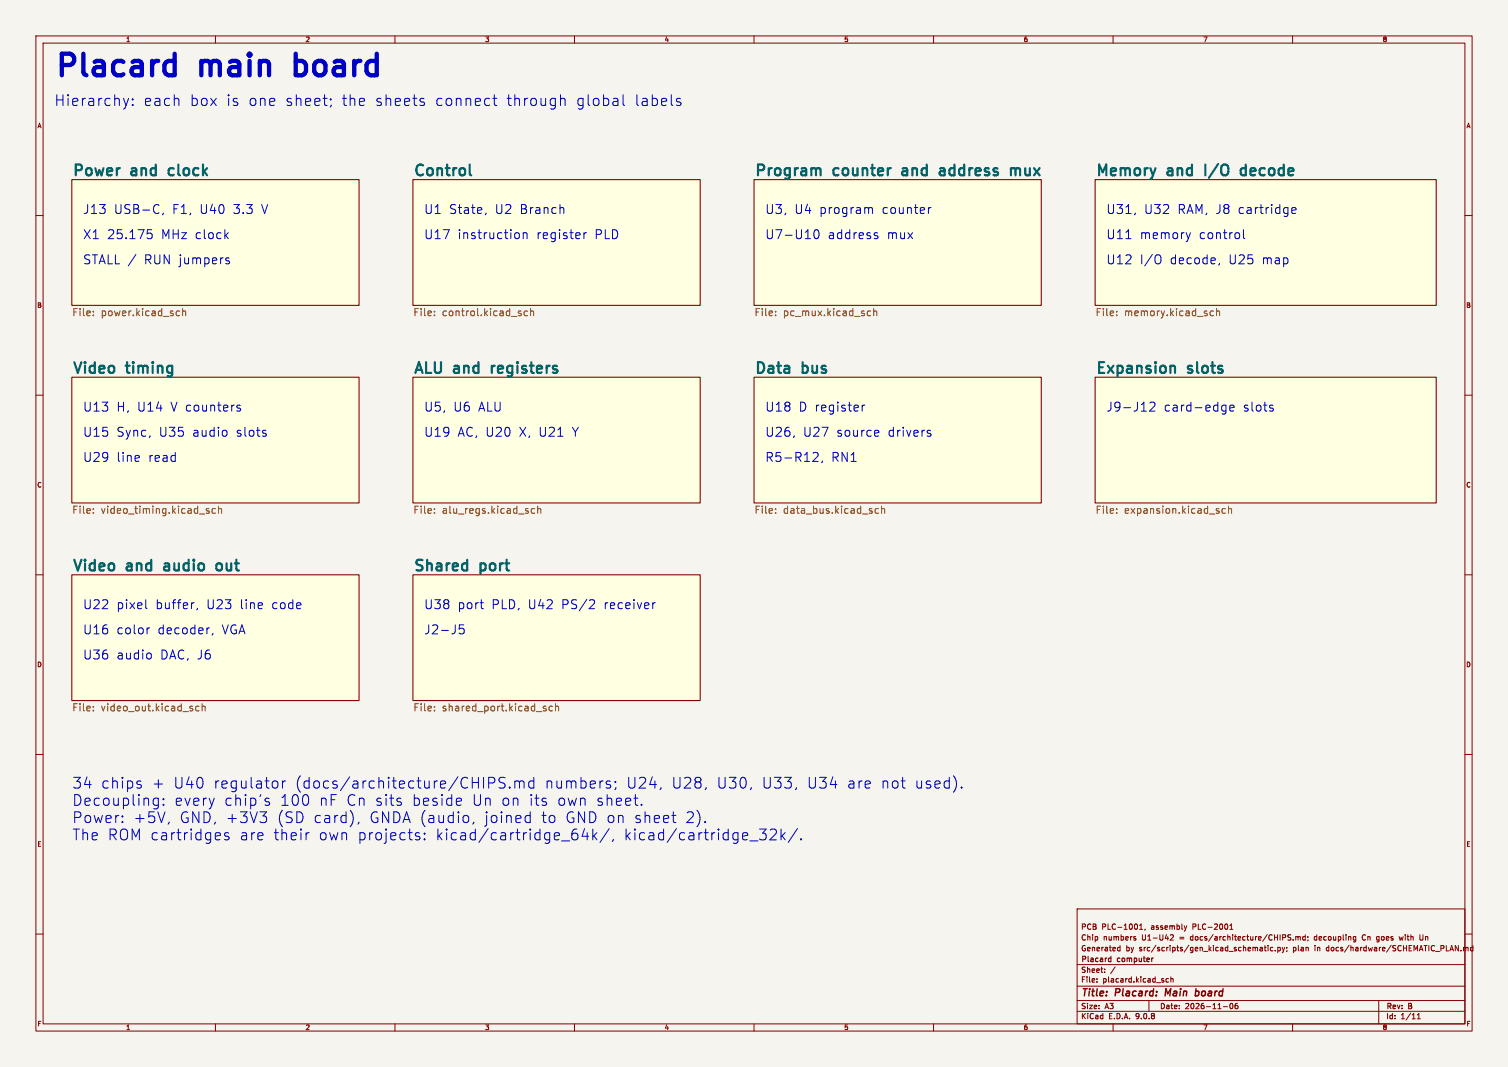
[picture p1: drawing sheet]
<svg xmlns="http://www.w3.org/2000/svg" width="420mm" height="297mm" viewBox="0 0 420 297" stroke-linecap="round" stroke-linejoin="round" font-family="sans-serif">
<path d="M0 0h420v297h-420z" fill="#f5f4ef" stroke="#f5f4ef" stroke-width=".28"/>
<g fill="none" stroke="#840000" stroke-width=".28">
<path d="M10 10h400v277h-400zM12 12h396v273h-396zM60 10v2M110 10v2M160 10v2M210 10v2M260 10v2M310 10v2M360 10v2M10 60h2M408 60h2M10 110h2"/>
<path d="M408 110h2M10 160h2M408 160h2M10 210h2M408 210h2M300 253h108v32h-108zM317.4 258.7h.8M317.4 257.6l.4-.4v1.5M318.9 258.6l-.1 .3M329.8 257.7l.4 1M330.2 258.7l-.2 .3M330.5 257.7l-.3 1"/>
<path d="M342.5 258.7h.9M342.5 257.6l.4-.4v1.5M10 260h2M300 278.5h108M300 274.5h108M300 268.5h108M305.5 273.2v.2M305.5 272.5v.1M307.7 270.5v.2M307.7 269.8v.1M310.6 269.1l-1.3 1.9M311.4 264.6h.5"/>
<path d="M311.4 263.8h.5M311.9 263.2v1.5M315.9 261.2l.5 .3-.5 .2M315.9 260.7l.4 .1M320 278.5v3M325.4 272.5l-.4-.1-.3 .3 .2 .6h.5M325.9 260.3l.6-.1 .3 .4-.9 1.1h.9M326.1 272.5h.6v.9M326.1 271.9v1.5M342.7 279.4l.2-.1a.8 .8 0 0 1 .5 .7 .8 .8 0 0 1-.5 .8l-.4-.6zM344.7 279.3l-.5 .1-.2 .2-.1 .9 .3 .3 .5-.2v-.7h-.5l-.3 .2M351.1 263.7l.5 .2v.8"/>
<path d="M351.6 264.6l-.5 .1M351.6 264l-.5 .1M352.1 263.7h.6M352.3 263.2v1.3l.4 .2M353.2 263.2v.1M353.2 263.7v1M354.5 263.8l-.4-.1-.3 .3 .1 .6h.6M355.2 264.5v.2M355.9 263.8l.4-.1 .3 .3-.2 .6h-.5M355.9 263.7v1.5M357.1 263.7l.3 1M357.4 264.7l-.3 .5"/>
<path d="M357.8 263.7l-.4 1M358.4 263.8v.1M358.4 264.6l-.1 .3M358.9 260.2l.6 .1M359.2 261l.3 .3-.3 .4M360.2 261.5v.2M360.9 260.8l.4-.1 .2 .2M360.9 260.7v1M361.5 260.9l.2-.2 .4 .1 .1 .9M361.5 260.9v.8M363.5 260.8l-.4-.1-.3 .3 .1 .6h.6M363.5 260.2v1.5"/>
<path d="M364.2 260.8v.1M364.3 261.6l-.1 .3M377 261.6h.6M377 260.8h.6M377.6 260.7v1.2l-.5 .3M383.4 260.8v.7M384 278.5v6.5M389.7 260.7l.2 1M395.4 260.2v1.2l.6 .3M407.6 263.8l.4-.1 .2 .2M407.6 263.7v1M408 260h2"/>
<path d="M408.2 263.9l.2-.2 .4 .1 .1 .9M408.2 263.9v.8M410.2 263.8l-.4-.1-.3 .3 .2 .6h.5M410.2 263.2v1.5M60 285v2M110 285v2M160 285v2M210 285v2M260 285v2M300 281.5h108M310 285v2M340.7 280.2h1.2"/>
<path d="M360 285v2M394.7 283.6h.9M394.7 282.5l.5-.4v1.5"/>
</g>
<path d="M324.7 275.2l-.2 2M333 276h.8M333.1 275.2l-.2 2M333.7 277l-.3 .2-.5-.1" fill="none" stroke="#840000" stroke-width=".4"/>
<g fill="none" stroke="#840000" stroke-width=".3">
<path d="M20 50h80v35h-80zM115 50h80v35h-80zM210 50h80v35h-80zM305 50h95v35h-95zM20 105h80v35h-80zM115 105h80v35h-80zM210 105h80v35h-80zM305 105h95v35h-95zM20 160h80v35h-80zM115 160h80v35h-80zM309 266.7l.4 .1M309.4 266.2v1.5"/>
<path d="M309.4 267.6l-.4 .1"/>
</g>
<g fill="#ffffe1" stroke="#ffffe1" stroke-width=".28">
<path d="M115 50h80v35h-80z"/>
<path d="M20 105h80v35h-80z"/>
<path d="M210 105h80v35h-80z"/>
<path d="M210 50h80v35h-80z"/>
<path d="M20 160h80v35h-80z"/>
<path d="M305 105h95v35h-95z"/>
<path d="M305 50h95v35h-95z"/>
<path d="M20 50h80v35h-80z"/>
<path d="M115 160h80v35h-80z"/>
<path d="M115 105h80v35h-80z"/>
</g>
<g fill="none" stroke="#006464" stroke-width=".6">
<path d="M47.1 47.1l-.1 .3 .1 1.1M131 48.7l.3 .1M228.1 46.8l.4 .4v1.6M251.4 47.8l-.1 .3 .1 .6M261.8 46.9l.9-.1 .4 .4M263.1 47.5l-1 .2a.59 .59 0 0 0-.4 .5 .59 .59 0 0 0 .4 .6l1-.1M281.5 47.1a.75 .75 0 0 1 1.3 .1M282.8 47.2l.5-.4h.4l.4 .4M282.8 47.2v1.6M335.7 45.8v3M347 46.9l-.9-.1-.6 .6v.8l.3 .5 .3 .1 .9-.1M137 101.8v2"/>
<path d="M137.1 102.1l-.1 .3M45.8 157.8l-.1 .3 .1 .6M61.7 157.1a.81 .81 0 0 0-.8-.3 .81 .81 0 0 0-.6 .6v.8a.81 .81 0 0 0 .6 .6 .81 .81 0 0 0 .8-.3"/>
</g>
<g fill="none" stroke="#725600" stroke-width=".28">
<path d="M26 86.6v.2M26 87.7v.2M49.4 86.6h.6M50 87.8l-.6 .1M50.9 86.7l.2-.1h.5l.1 1.3M50.9 85.9v2M121 87.7v.2M121 86.6v.2M146.9 86.6h-.6l-.3 .3 .1 .9h.8M147.8 86.7l.3-.1h.4l.1 1.3M147.8 85.9v2M216 86.6v.2"/>
<path d="M216 87.7v.2M241.6 87.7l.3 .2 .6-.1M242.5 86.6h-.6l-.3 .1M243.3 86.7l.3-.1h.5l.1 1.3M243.3 85.9v2M311 86.6v.2M311 87.7v.2M338 86.6h-.6l-.4 .3 .2 .9h.8M338.8 86.7l.3-.1h.5l.1 1.3M338.8 85.9v2M26 142.7v.2M26 141.6v.2"/>
<path d="M57.5 142.1l.7 .2 .1 .3-.3 .3-.6-.1M57.5 141.6h.7M60 141.6h-.6l-.3 .3 .1 .9h.8M60.9 141.7l.2-.1h.5l.1 1.3M60.9 140.9v2M121 141.6v.2M121 142.7v.2M148.9 141.6h-.6l-.3 .3 .1 .9h.8M149.8 141.7l.3-.1h.4l.1 1.3M149.8 140.9v2M216 142.7v.2M216 141.6v.2"/>
<path d="M244.7 141.6h-.6l-.4 .3 .2 .9h.8M245.5 141.7l.3-.1h.5l.1 1.3M245.5 140.9v2M311 142.7v.2M311 141.6v.2M341.3 141.6h-.6l-.4 .3 .2 .9h.8M342.1 141.7l.3-.1h.5l.1 1.3M342.1 140.9v2M26 196.6v.2M26 197.7v.2M55.4 196.6h-.5l-.4 .3 .2 .9h.7M56.3 196.7l.3-.1h.5v1.3"/>
<path d="M56.3 195.9v2M121 196.6v.2M121 197.7v.2M151.6 197.2l.5 .1v.3l-.2 .3h-.4M151.6 196.6h.5M153.9 196.6h-.6l-.4 .3 .2 .9h.8M154.7 196.7l.3-.1h.5l.1 1.3M154.7 195.9v2"/>
</g>
<g fill="none" stroke="#0000c2" stroke-width=".28">
<path d="M35.8 27.4l-.7 2M37 29.1l.1 .1-.1 .2M37 29.1l-.2 .1 .2 .2M37 27.5v.3M37 29.1v.3M37 27.5l.1 .2-.1 .1M37 27.5l-.2 .2 .2 .1M90 27.4h1.1M90.8 29.4h.3M92.1 27.5l.1 .2-.1 .1M92.1 27.5l-.1 .2 .1 .1M92.1 27.5v.3"/>
<path d="M92.2 29.2l-.2 .6M101.1 27.4l.3 .1 .1 .6-1.4 .3M101.4 29.2l-.3 .2M118.1 27.5l-.7-.1-.4 .4 .1 .4 1 .3 .1 .3-.1 .4-.3 .2-.8-.2M135.5 27.4l.9 .1M136.4 29.2l-.9 .2M137.2 27.4h1.2M137.7 26.4v2.5l.1 .3 .6 .2M156.1 27.7a.75 .75 0 0 1 1.3 .1v1.6M156.1 26.4v3M171.1 27.4h.6l.4 .4v1.6M172.1 29.2l-1 .2"/>
<path d="M172.1 28.1l-1 .1M173.5 26.4v2.5l.5 .5M187.1 29.2l.3 .2M189.5 27.5l-.7-.1-.4 .4 .1 .4 1 .3 .2 .3-.2 .4-.3 .2-.8-.2M44.2 57.1l.1 .1M44.3 59.2l-.1 .1M45.5 59.3l-.3 .5M135.4 59.3l-.3 .5M156.3 57.8h.4l.3 .3v1.3M241.8 57.9l.1 .2M241.9 58.1l.4-.3 .6 .1 .1 1.5M241.9 58.1v1.3"/>
<path d="M258.6 57.8v1.6M259.3 57.8l-.5 .1-.2 .3M359.8 58.6l1.2-.2-.2-.5-.7-.1-.3 .3 .1 1.2h.9M37.9 70.8l-2.2 3.2M41.1 63.9h1.2M41.3 64.9h.6l.5 .5-.1 .8-.4 .2h-.6M62.9 72.2l1 .8-.3 .4-.7-.1M62.9 65.5l.7 .9M63.6 64.8l-1 .9M63.8 71.9l-.6-.1-.3 .3M143.8 64.8l.6 .1 .2 .3-.1 1-.7 .2M145.7 65l.4-.2 .6 .1 .1 1.5"/>
<path d="M145.7 64.8v1.6M162.6 64.8v1.6M163.3 64.8l-.4 .1-.3 .3M226.9 64.2l.4-.3a1.35 1.35 0 0 1 .6 2.3l-.4 .2a1.35 1.35 0 0 1-.6-2.2zM243.8 65.6l.6 .1 .1 .4-.3 .3h-.5M243.8 64.8l.6 .1M313.6 66.4h1.4M322.7 70.9l.3 .2a1.6 1.6 0 0 1-.3 2.3M331.6 64.8l-.6 1.6M339.6 73.3l-.2 .5M345 64.9l.2 .3v.8l-.2 .3M346.3 63.9v2.2l.4 .3"/>
<path d="M62.7 119.8l.5 .4v.8l-.5 .4M66.9 112.9l-.6-.1-.3 .3 .1 .4 .8 .2v.6h-.9M73.5 119.8l.6 .1M240.1 112.8v1.6M240.8 112.8l-.4 .1-.3 .3M243.9 119.8l.7 .1 .2 .5-1.2 .2M258.3 119.9h.9M320.2 112.2l.4-.3h.6l.4 .3 .1 .5-.1 .3-1.5 1.4h1.6M340.5 114.3h.9M340.5 112.9h.9M341.4 112.8v2l-.2 .4-.6 .1M342.5 113.6l1.2-.2-.1-.5-.7-.1-.4 .3 .1 1.2h1"/>
<path d="M353.9 113.6l.6 .1 .1 .4-.3 .3h-.5M353.9 112.8l.6 .1M38.7 126.9l.1 .5-1.2 .2M73.5 120.6l.6 .1 .1 .4-.4 .3h-.5M155.4 121.4h1.4M226.8 125.9l.8 .2 .3 .6-.2 .3-1.4 1.4h1.6M229.1 128.3l-.3 .5M244.6 121.3l-.7 .1M258.3 120.5l.9 .2 .1 .3-.1 .3-.7 .1M40.6 166.9v2.2l.4 .3M41.7 174.8l-.5 .1-.2 .3M53.8 167.8h.3"/>
<path d="M55 169.3l-.2 .5M58.3 174.8l-.4 .1M59.3 176.3l-.2 .5M72.7 167.8l.3 .1 .1 .5-1.2 .2M73 169.3l-.3 .1M83.7 167.9l.1 .5-1.2 .2M129.2 173.9h-1.2l-.1 1.2 .3-.2 .9 .1 .2 .4-.1 .8-.4 .2h-.6l-.3-.2M133.7 167.8h.9M134.2 169.3l.4 .1M164.3 167.1l.8-.2 .4 .3 .1 .5-.1 .3-1.4 1.4h1.5M181.8 167.8v1.6M182.5 167.8l-.5 .1-.2 .3"/>
<path d="M41.7 181.8l.4 .4v.8l-.4 .4M38.5 218.4l.7 .1 .2 .4-.4 .5h-.6M38.5 217.4l.7 .1M76.4 217.4a.81 .81 0 0 1 1 .5v.9a.81 .81 0 0 1-1 .6M78.7 217.4v2M79.5 217.4l-.5 .1-.3 .4M136.1 216.4h1.1a.81 .81 0 0 1 .6 .8 .81 .81 0 0 1-.6 .7h-1.1M140.7 216.5l-.5-.1-1 .1a.72 .72 0 0 0-.2 .8 .72 .72 0 0 0 .5 .5 1.1 1.1 0 0 1 1.2 .7l-.2 .6-.4 .3-1.1-.2M142 219.1l.1 .1-.1 .2M142 219.1l-.2 .1 .2 .2M142 219.1v.3M143.4 217.7a.75 .75 0 0 1 1.3 .1"/>
<path d="M143.4 217.4v2M144.7 217.8l.4-.4 .7 .1 .2 1.9M144.7 217.8v1.6M148.7 217.5l-.9-.1-.6 .5v.9l.3 .4 .3 .2 .9-.2M148.7 216.4v3M169 218.2l.7 .2 .4 .4-.1 .4-.9 .2M169 217.5l.2-.1 .8 .1M171.4 217.5l.1 .2-.1 .1M171.4 217.5l-.2 .2 .2 .1M171.4 217.5v.3M171.5 219.2l-.3 .6M184.1 219.2l-.3 .6"/>
<path d="M196.7 219.2l-.3 .6M209.2 219.2l-.2 .6M221.8 219.2l-.3 .6M231.2 218.4h1.9M232.7 217.4v2M241.1 219.2l.3 .2 .8-.2M241.1 217.5l.3-.1 .8 .1M242.4 218.1l-1.4 .3M251 217.4h1.1M251.4 216.4l.1 2.8M265.5 215.9a3.4 3.4 0 0 1 0 4.6M267.8 219.1l.2 .1-.2 .2"/>
<path d="M267.8 219.1l-.1 .1 .1 .2M267.8 219.1v.3M34.1 228.7l.1 .1-.1 .2M34.1 227.1l.1 .2-.1 .1M43 224l.2 .2 .9-.2M43 222.3l.2-.1 .9 .1M44.1 222.2l-.1 2.7M45.5 223.9l.2 .1-.2 .2M45.5 223.9l-.1 .1 .1 .2M45.5 222.3v.3M45.5 223.9v.3M45.5 222.3l.2 .2-.2 .1"/>
<path d="M45.5 222.3l-.1 .2 .1 .1M47.1 228.8l-.3 .6M61 231.8l.2 .1 .2 .6-1.4 .3M61.2 233.6l-.2 .2M63.7 231.9l-.7-.1-.5 .4 .2 .4 1 .3 .1 .3-.1 .4-.3 .2-.9-.2M72.4 226h1.8l-1 1.1a.81 .81 0 0 1 1 .6v.7l-.2 .4-1.2 .2M73.8 222.7l.2 .3 .7 .2 .4 .4-.1 .4-.3 .2-.9-.2M75 222.3l-.8-.1-.4 .4M85.2 231.8v2M85.8 221.7a2.56 2.56 0 0 1-.1 2.2M86.1 231.8l-.6 .1-.3 .4M98.1 226.4a3.6 3.6 0 0 1 0 2.9"/>
<path d="M100 228.8l-.3 .6M111 223.2l.7 .1 .1 .4-.4 .5h-.6M111 222.2l.7 .1M116.8 231.9l-.7-.1-.4 .4 .1 .4 1 .3 .2 .3-.2 .4-.3 .2-.8-.2M118.2 233.5l.2 .1-.2 .2M118.2 233.5l-.1 .1 .1 .2M118.2 231.9v.3M118.2 233.5v.3M118.2 231.9l.2 .2-.2 .1M118.2 231.9l-.1 .2 .1 .1M127.1 223.7l.4 .5 .9-.2M127.1 222.6l.4-.4h.6l.4 .4v.3l-1.4 .3"/>
<path d="M129.5 227a.81 .81 0 0 1 1 .5v.9a.81 .81 0 0 1-1 .6M132 228.8l-.3 .6M143.8 222.2l.4 .4v1.6M147.7 227.1l-.9-.1-.6 .5v.9l.3 .4 .3 .2 .9-.2M147.7 226v3M151.1 222.3l.3-.1 .7 .1M151.1 223l.7 .2 .4 .4M152.2 223.7l-.4 .5-.8-.2M154 227l.5 .5v.9l-.5 .6M159.5 232.1l.9-.2 .6 .6v.7l-.3 .4-.3 .2-.9-.2M160.1 230.8l-.4 .3M162.1 222.2h.4l.5 .4"/>
<path d="M162.8 230.6l-.7 2.2h1.9M163.5 231.8v2M165.1 230.8v3M165.4 232.6l.8 1.2M166.2 231.8l-1.1 1.1M169.7 230.6l-2.6 3.9M170.8 233.6l-.3 .6M172.7 227h.4l.4 .4M176.5 222.2h1.2M177 221.2v2.5l.1 .3 .6 .2M178.7 223.9l.1 .1-.1 .2M178.7 223.9l-.2 .1 .2 .2"/>
<path d="M178.7 223.9v.3M187.1 227h1.1M194.8 226.8l.2 .7-.2 1.3M196.4 228.7l.1 .1-.1 .2M196.4 228.7l-.2 .1 .2 .2M196.4 228.7v.3M211.5 230.8h1.9l-1 1.1a.81 .81 0 0 1 1 .6v.7l-.3 .4-1.1 .2M214.5 231.1l.5-.3 1 .1a.81 .81 0 0 1 .1 1.2l-1.7 1.7h1.8M217.5 230.8v3M217.8 232.6l.9 1.2M218.7 231.8l-1.2 1.1M222.1 230.6l-2.6 3.9"/>
<path d="M223.1 233.5l.1 .1-.1 .2M223.1 233.5l-.1 .1 .1 .2M223.1 233.5v.3"/>
</g>
<path d="M46.9 17h1.2l.5 .2M48.6 15v6M82.4 15v6M82.9 17l-.5 .2M48.6 20.7l-.5 .3h-1.2M82.4 20.7l.5 .3" fill="none" stroke="#0000c2" stroke-width="1.2"/>
<g font-size="8.4" fill="#0000c2">
<text x="15" y="21.8">Placard</text>
<text x="56.3" y="21.8">main</text>
<text x="84.9" y="21.8">board</text>
</g>
<g font-size="4.2" fill="#0000c2">
<text x="15" y="29.8">Hierarchy:</text>
<text x="39.7" y="29.8">each</text>
<text x="52.4" y="29.8">box</text>
<text x="62.4" y="29.8">is</text>
<text x="68.4" y="29.8">one</text>
<text x="78.6" y="29.8">sheet;</text>
<text x="94.1" y="29.8">the</text>
<text x="103.3" y="29.8">sheets</text>
<text x="119.9" y="29.8">connect</text>
<text x="139.6" y="29.8">through</text>
<text x="158.9" y="29.8">global</text>
<text x="175" y="29.8">labels</text>
<text x="20" y="219.8">34</text>
<text x="27.9" y="219.8">chips</text>
<text x="41.9" y="219.8">+</text>
<text x="47.7" y="219.8">U40</text>
<text x="58.7" y="219.8">regulator</text>
<text x="81.3" y="219.8">(docs/architecture/CHIPS.md</text>
<text x="150.7" y="219.8">numbers;</text>
<text x="173.3" y="219.8">U24,</text>
<text x="185.7" y="219.8">U28,</text>
<text x="198.1" y="219.8">U30,</text>
<text x="210.6" y="219.8">U33,</text>
<text x="223" y="219.8">U34</text>
<text x="234" y="219.8">are</text>
<text x="243.3" y="219.8">not</text>
<text x="252.6" y="219.8">used).</text>
<text x="20" y="224.5">Decoupling:</text>
<text x="48.3" y="224.5">every</text>
<text x="62" y="224.5">chip's</text>
<text x="77.4" y="224.5">100</text>
<text x="88.1" y="224.5">nF Cn sits</text>
<text x="113.6" y="224.5">beside</text>
<text x="130.1" y="224.5">Un on</text>
<text x="145.7" y="224.5">its</text>
<text x="153.4" y="224.5">own</text>
<text x="164.1" y="224.5">sheet.</text>
<text x="20" y="229.3">Power:</text>
<text x="36.9" y="229.3">+5V,</text>
<text x="49.6" y="229.3">GND, +3V3</text>
<text x="76.4" y="229.3">(SD card),</text>
<text x="101.9" y="229.3">GNDA (audio,</text>
<text x="133.6" y="229.3">joined</text>
<text x="149.3" y="229.3">to</text>
<text x="155.9" y="229.3">GND on</text>
<text x="174.7" y="229.3">sheet</text>
<text x="188.9" y="229.3">2).</text>
<text x="20" y="234.2">The ROM cartridges</text>
<text x="66.1" y="234.2">are</text>
<text x="75.4" y="234.2">their</text>
<text x="87.9" y="234.2">own</text>
<text x="98.6" y="234.2">projects:</text>
<text x="120.1" y="234.2">kicad/cartridge_64k/,</text>
<text x="172.4" y="234.2">kicad/cartridge_32k/.</text>
</g>
<g font-size="4.2" fill="#006464">
<text x="20" y="49.2">Power</text>
<text x="36.8" y="49.2">and</text>
<text x="48.4" y="49.2">clock</text>
<text x="115" y="49.2">Control</text>
<text x="210" y="49.2">Program</text>
<text x="232.3" y="49.2">counter</text>
<text x="252.7" y="49.2">and</text>
<text x="264.3" y="49.2">address</text>
<text x="285.2" y="49.2">mux</text>
<text x="305" y="49.2">Memory</text>
<text x="325.3" y="49.2">and</text>
<text x="337" y="49.2">I/O</text>
<text x="348.2" y="49.2">decode</text>
<text x="20" y="104.2">Video</text>
<text x="35.5" y="104.2">timing</text>
<text x="115" y="104.2">ALU</text>
<text x="126.6" y="104.2">and</text>
<text x="138.3" y="104.2">registers</text>
<text x="210" y="104.2">Data</text>
<text x="223.6" y="104.2">bus</text>
<text x="305" y="104.2">Expansion</text>
<text x="331.1" y="104.2">slots</text>
<text x="20" y="159.2">Video</text>
<text x="35.5" y="159.2">and</text>
<text x="47.1" y="159.2">audio</text>
<text x="62.9" y="159.2">out</text>
<text x="115" y="159.2">Shared</text>
<text x="133.9" y="159.2">port</text>
</g>
<g font-size="3.5" fill="#0000c2">
<text x="23" y="59.8">J13</text>
<text x="31.5" y="59.8">USB-C,</text>
<text x="47.7" y="59.8">F1,</text>
<text x="55.3" y="59.8">U40</text>
<text x="64.5" y="59.8">3.3</text>
<text x="72.3" y="59.8">V</text>
<text x="118" y="59.8">U1 State,</text>
<text x="137.6" y="59.8">U2 Branch</text>
<text x="213" y="59.8">U3,</text>
<text x="221.1" y="59.8">U4 program</text>
<text x="245.3" y="59.8">counter</text>
<text x="308" y="59.8">U31,</text>
<text x="318.4" y="59.8">U32</text>
<text x="327.7" y="59.8">RAM, J8</text>
<text x="344.4" y="59.8">cartridge</text>
<text x="23" y="66.8">X1</text>
<text x="29.6" y="66.8">25.175</text>
<text x="44.6" y="66.8">MHz clock</text>
<text x="118" y="66.8">U17</text>
<text x="127.2" y="66.8">instruction</text>
<text x="149.1" y="66.8">register</text>
<text x="165.3" y="66.8">PLD</text>
<text x="213" y="66.8">U7-U10</text>
<text x="230.3" y="66.8">address</text>
<text x="246.7" y="66.8">mux</text>
<text x="308" y="66.8">U11</text>
<text x="317.2" y="66.8">memory</text>
<text x="333.6" y="66.8">control</text>
<text x="23" y="73.7">STALL /</text>
<text x="39.8" y="73.7">RUN jumpers</text>
<text x="308" y="73.7">U12</text>
<text x="317.2" y="73.7">I/O</text>
<text x="325.5" y="73.7">decode,</text>
<text x="341.8" y="73.7">U25</text>
<text x="351" y="73.7">map</text>
<text x="23" y="114.7">U13</text>
<text x="32.2" y="114.7">H, U14</text>
<text x="47.2" y="114.7">V counters</text>
<text x="118" y="114.7">U5,</text>
<text x="126.1" y="114.7">U6 ALU</text>
<text x="213" y="114.7">U18</text>
<text x="222.2" y="114.7">D register</text>
<text x="308" y="114.7">J9-J12</text>
<text x="323.9" y="114.7">card-edge</text>
<text x="345.9" y="114.7">slots</text>
<text x="23" y="121.7">U15</text>
<text x="32.2" y="121.7">Sync,</text>
<text x="44" y="121.7">U35</text>
<text x="53.2" y="121.7">audio</text>
<text x="65.3" y="121.7">slots</text>
<text x="118" y="121.7">U19</text>
<text x="127.2" y="121.7">AC, U20</text>
<text x="144.2" y="121.7">X, U21</text>
<text x="158.9" y="121.7">Y</text>
<text x="213" y="121.7">U26,</text>
<text x="223.4" y="121.7">U27</text>
<text x="232.7" y="121.7">source</text>
<text x="246.9" y="121.7">drivers</text>
<text x="23" y="128.8">U29</text>
<text x="32.2" y="128.8">line</text>
<text x="41" y="128.8">read</text>
<text x="213" y="128.8">R5-R12,</text>
<text x="231.3" y="128.8">RN1</text>
<text x="23" y="169.7">U22</text>
<text x="32.2" y="169.7">pixel</text>
<text x="43" y="169.7">buffer,</text>
<text x="57.2" y="169.7">U23</text>
<text x="66.4" y="169.7">line</text>
<text x="75.2" y="169.7">code</text>
<text x="118" y="169.7">U38</text>
<text x="127.2" y="169.7">port</text>
<text x="136.6" y="169.7">PLD, U42</text>
<text x="155.9" y="169.7">PS/2</text>
<text x="167.7" y="169.7">receiver</text>
<text x="23" y="176.7">U16</text>
<text x="32.2" y="176.7">color</text>
<text x="43.6" y="176.7">decoder,</text>
<text x="61.4" y="176.7">VGA</text>
<text x="118" y="176.7">J2-J5</text>
<text x="23" y="183.8">U36</text>
<text x="32.2" y="183.8">audio</text>
<text x="44.3" y="183.8">DAC, J6</text>
</g>
<g font-size="2.8" fill="#725600">
<text x="20" y="88.3">File:</text>
<text x="28" y="88.3">power.kicad_sch</text>
<text x="115" y="88.3">File:</text>
<text x="123" y="88.3">control.kicad_sch</text>
<text x="210" y="88.3">File:</text>
<text x="218" y="88.3">pc_mux.kicad_sch</text>
<text x="305" y="88.3">File:</text>
<text x="313" y="88.3">memory.kicad_sch</text>
<text x="20" y="143.3">File:</text>
<text x="28" y="143.3">video_timing.kicad_sch</text>
<text x="115" y="143.3">File:</text>
<text x="123" y="143.3">alu_regs.kicad_sch</text>
<text x="210" y="143.3">File:</text>
<text x="218" y="143.3">data_bus.kicad_sch</text>
<text x="305" y="143.3">File:</text>
<text x="313" y="143.3">expansion.kicad_sch</text>
<text x="20" y="198.3">File:</text>
<text x="28" y="198.3">video_out.kicad_sch</text>
<text x="115" y="198.3">File:</text>
<text x="123" y="198.3">shared_port.kicad_sch</text>
</g>
<g font-size="2.8" fill="#840000">
<text x="301" y="277.9">Title:</text>
<text x="310.6" y="277.9">Placard:</text>
<text x="325.4" y="277.9">Main</text>
<text x="334.5" y="277.9">board</text>
</g>
<g font-size="2.1" fill="#840000">
<text x="301" y="262">Chip</text>
<text x="301" y="259">PCB</text>
<text x="306.8" y="259">PLC-1001,</text>
<text x="307.2" y="262">numbers</text>
<text x="318" y="262">U1-U42</text>
<text x="320.6" y="259">assembly</text>
<text x="328.6" y="262">=</text>
<text x="331.8" y="262">docs/architecture/CHIPS.md;</text>
<text x="332.2" y="259">PLC-2001</text>
<text x="366.4" y="262">decoupling</text>
<text x="379.9" y="262">Cn</text>
<text x="384.1" y="262">goes</text>
<text x="390.6" y="262">with</text>
<text x="396.4" y="262">Un</text>
<text x="301" y="268.2">Placard</text>
<text x="301" y="265">Generated</text>
<text x="311.3" y="268.2">computer</text>
<text x="313.5" y="265">by</text>
<text x="317.3" y="265">src/scripts/gen_kicad_schematic.py;</text>
<text x="360.2" y="265">plan</text>
<text x="366.4" y="265">in</text>
<text x="369.8" y="265">docs/hardware/SCHEMATIC_PLAN.md</text>
<text x="301" y="273.7">File:</text>
<text x="301" y="271">Sheet:</text>
<text x="307.1" y="273.7">placard.kicad_sch</text>
<text x="301" y="281.1">Size:</text>
<text x="307.6" y="281.1">A3</text>
<text x="323" y="281.1">Date:</text>
<text x="330" y="281.1">2026-11-06</text>
<text x="386" y="281.3">Rev:</text>
<text x="392.4" y="281.3">B</text>
<text x="301" y="283.9">KiCad</text>
<text x="308.7" y="283.9">E.D.A.</text>
<text x="316.3" y="283.9">9.0.8</text>
<text x="386" y="283.9">Id:</text>
<text x="390.1" y="283.9">1/11</text>
</g>
<g font-size="1.8" fill="#840000">
<text x="35" y="11.9">1</text>
<text x="85" y="11.9">2</text>
<text x="135" y="11.9">3</text>
<text x="185" y="11.9">4</text>
<text x="235" y="11.9">5</text>
<text x="285" y="11.9">6</text>
<text x="335" y="11.9">7</text>
<text x="385" y="11.9">8</text>
<text x="10.3" y="35.9">A</text>
<text x="408.3" y="35.9">A</text>
<text x="10.3" y="85.9">B</text>
<text x="408.2" y="85.9">B</text>
<text x="10.3" y="135.9">C</text>
<text x="408.2" y="135.9">C</text>
<text x="10.3" y="185.9">D</text>
<text x="408.2" y="185.9">D</text>
<text x="10.3" y="235.9">E</text>
<text x="408.3" y="235.9">E</text>
<text x="10.3" y="285.9">F</text>
<text x="35" y="286.9">1</text>
<text x="85" y="286.9">2</text>
<text x="135" y="286.9">3</text>
<text x="185" y="286.9">4</text>
<text x="235" y="286.9">5</text>
<text x="285" y="286.9">6</text>
<text x="335" y="286.9">7</text>
<text x="385" y="286.9">8</text>
<text x="408.3" y="285.9">F</text>
</g>
</svg>
